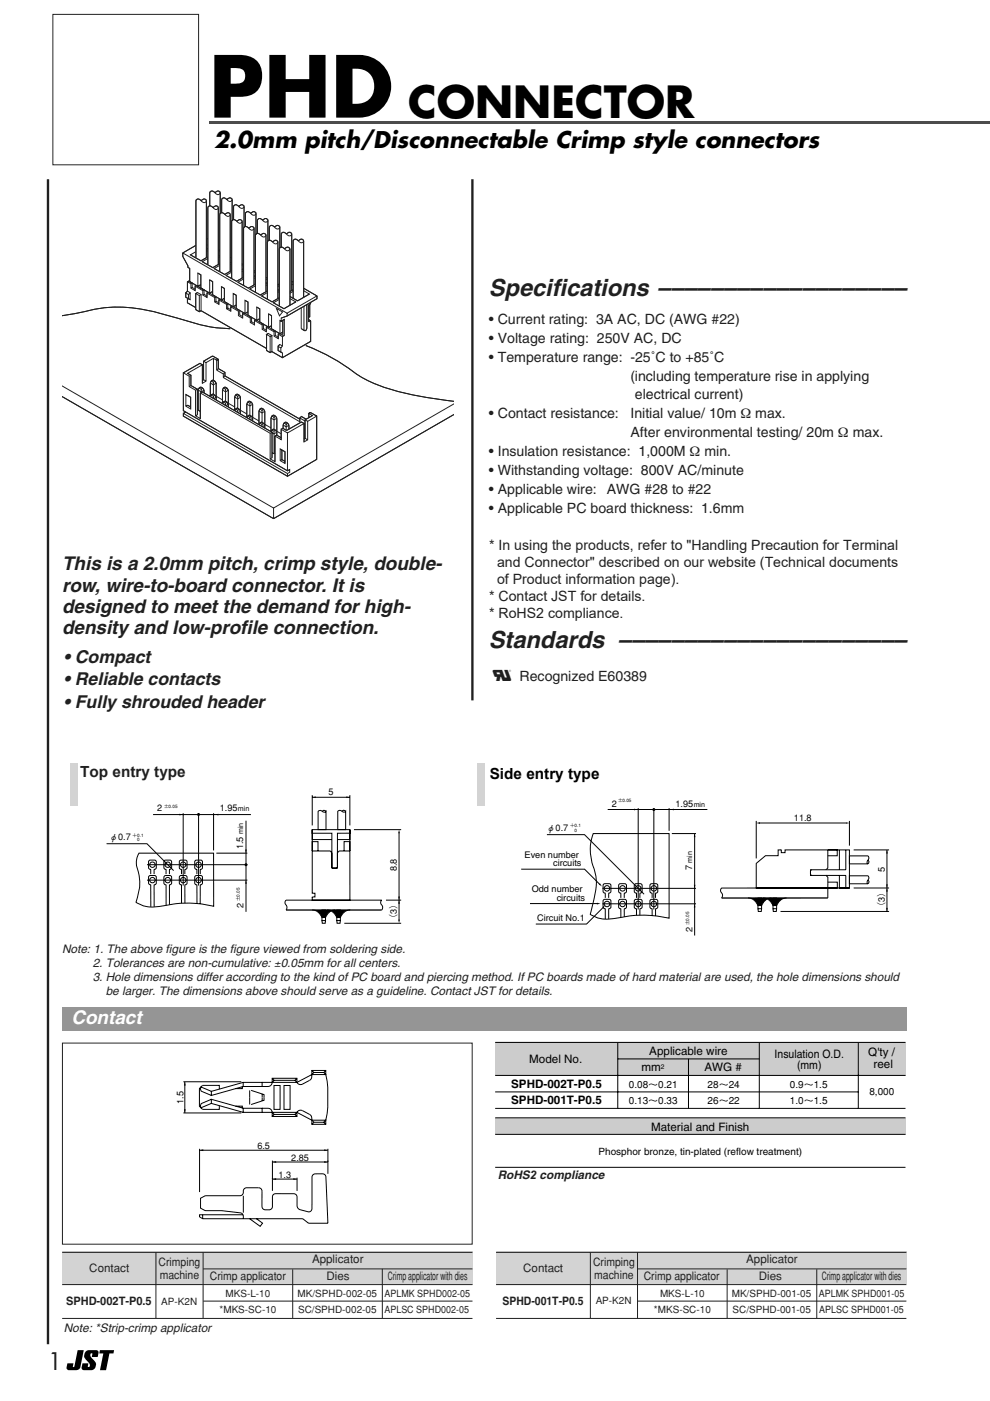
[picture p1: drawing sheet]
<svg xmlns="http://www.w3.org/2000/svg" width="210mm" height="297mm" viewBox="0 0 210 297" stroke-linecap="round" stroke-linejoin="round" font-family="sans-serif">
<g fill="none" stroke="#231f20" stroke-width=".21">
<path d="M38.8 53.6v.8l1 2v.3l.4 .2v2.8l1.8 1v-2.8l.6 .4v2.8l1.9 1v-2.8l.6 .4v2.8l1.8 1.1v-2.8l.7 .4v2.8l1.8 1v-2.8l.7 .4v2.8l1.8 1.1v-2.8l.7 .3v2.8l1.8 1.1v-2.8l.7 .4v2.8l1.8 1.1v-2.8l.7 .3v2.8l1.8 1.1v-2.8l.2 .1v-.7l1.3-.4v-.6M38.8 53.6l2.7-1.6-2.7 1.6 22.1 12.8 6.3-3.7-2.8-1.6 2.8 1.6v.6l-6.3 3.7-1.3 .4M38.8 53.6v.8l1 2v.3l.4 .2v2.8l1.8 1 .6-.3M39.8 59.8l.7 .4v.9l.9 .5v-.9l1.6 .9v1l.9 .5v-1l1.6 1v.9l.9 .5v-.9l1.6 .9v1l.9 .5v-1l1.7 1v.9l.8 .5v-.9l1.7 .9v1l.9 .5v-.9l1.6 .9v.9l.9 .5v-.9l1.6 .9v1l.9 .5v-.9l.9 .5M40.2 59.5l-.5 .3v1.9M41.5 53.4l-1.1 .6 2.2 1.3 1.5-.8-1.5 .8-2.2-1.3M42 57.9l.6 .4v2.8l1.9 1 .6-.3M42.7 42.6a.59 .59 0 0 0 .5 .4 .59 .59 0 0 0 .6-.4M42.7 42.6a.59 .59 0 0 1 .5-.4 .59 .59 0 0 1 .6 .4M42.7 42.6a.59 .59 0 0 0-.6-.4 .59 .59 0 0 0-.6 .4v12M43.8 52.6l.3 .2M43.8 42.6v12"/>
<path d="M43.8 53.1l.3 .2M44 51.9l-.2 .2M44.1 50.6l-.3 .1M44.1 54.8l-1.2 .7 2.2 1.2 1.5-.8-1.5 .8-2.2-1.2M44.5 59.3l.6 .4v2.8l1.8 1.1 .7-.3M45.2 44a.59 .59 0 0 0 .5 .4 .59 .59 0 0 0 .6-.4M45.2 44a.59 .59 0 0 1 .5-.4 .59 .59 0 0 1 .6 .4M45.2 44a.59 .59 0 0 0-.6-.4 .59 .59 0 0 0-.5 .4v12.1M45.6 40.9a.59 .59 0 0 0-.6-.4 .59 .59 0 0 0-.5 .4v2.8M45.6 40.9a.59 .59 0 0 0 .5 .4 .59 .59 0 0 0 .6-.4M45.6 40.9a.59 .59 0 0 1 .5-.4 .59 .59 0 0 1 .6 .4M46.3 54.5l.3 .2"/>
<path d="M46.3 54.1l.3 .2M46.3 44v12.1M46.6 56.3l-1.2 .6 2.2 1.3 1.5-.9-1.5 .9-2.2-1.3M46.6 53.3l-.3 .2M46.6 53l-.3 .2M46.7 40.9v4.4M47.7 45.5a.59 .59 0 0 0-.6-.4 .59 .59 0 0 0-.5 .4v12.1M47.7 45.5a.59 .59 0 0 0 .6 .4 .59 .59 0 0 0 .5-.4M47.7 45.5a.59 .59 0 0 1 .6-.4 .59 .59 0 0 1 .5 .4M48.1 42.3a.59 .59 0 0 0 .6 .4 .59 .59 0 0 0 .5-.4M48.1 42.3a.59 .59 0 0 1 .6-.4 .59 .59 0 0 1 .5 .4M48.1 42.3a.59 .59 0 0 0-.5-.4 .59 .59 0 0 0-.6 .4v2.8"/>
<path d="M48.8 45.5v12M48.8 55.6l.3 .1M48.8 56l.3 .2M49.1 54.4l-.3 .2M49.1 54.8l-.3 .2M49.1 57.7l-1.2 .7 2.3 1.2 1.4-.8-1.4 .8-2.3-1.2M49.2 42.3v4.4M50.2 47a.59 .59 0 0 0-.5-.4 .59 .59 0 0 0-.6 .4v12M50.2 47a.59 .59 0 0 0 .6 .3 .59 .59 0 0 0 .5-.3M50.2 47a.59 .59 0 0 1 .6-.4 .59 .59 0 0 1 .5 .4M50.6 43.8a.59 .59 0 0 0-.5-.4 .59 .59 0 0 0-.6 .4v2.8M50.6 43.8a.59 .59 0 0 0 .6 .4 .59 .59 0 0 0 .5-.4"/>
<path d="M50.6 43.8a.59 .59 0 0 1 .6-.4 .59 .59 0 0 1 .5 .4M51.3 57l.3 .2M51.3 57.5l.3 .1M51.3 47v12M51.6 56.2l-.3 .2M51.6 55.9l-.3 .2M51.6 59.1l-1.2 .7 2.3 1.3 1.5-.9-1.5 .9-2.3-1.3M51.7 43.8v4.4M52.8 48.4a.59 .59 0 0 0 .5 .4 .59 .59 0 0 0 .6-.4M52.8 48.4a.59 .59 0 0 1 .5-.4 .59 .59 0 0 1 .6 .4M52.8 48.4a.59 .59 0 0 0-.6-.4 .59 .59 0 0 0-.6 .4v12.1M53.2 45.3a.59 .59 0 0 0 .5 .3 .59 .59 0 0 0 .6-.3"/>
<path d="M53.2 45.3a.59 .59 0 0 1 .5-.4 .59 .59 0 0 1 .6 .4M53.2 45.3a.59 .59 0 0 0-.6-.4 .59 .59 0 0 0-.6 .4v2.7M53.9 58.9l.3 .2M53.9 58.5l.3 .2M53.9 48.4v12M54.2 57.7l-.3 .2M54.2 57.3l-.3 .2M54.3 45.3v4.4M55.3 49.9a.59 .59 0 0 0-.6-.4 .59 .59 0 0 0-.5 .4v12M55.3 49.9a.59 .59 0 0 0 .5 .4 .59 .59 0 0 0 .6-.4M55.3 49.9a.59 .59 0 0 1 .5-.4 .59 .59 0 0 1 .6 .4M55.7 46.7a.59 .59 0 0 0-.6-.4 .59 .59 0 0 0-.5 .4v2.8"/>
<path d="M55.7 46.7a.59 .59 0 0 0 .5 .4 .59 .59 0 0 0 .6-.4M55.7 46.7a.59 .59 0 0 1 .5-.4 .59 .59 0 0 1 .6 .4M56.4 49.9v11.9M56.4 59.9l.3 .2M56.7 58.8l-.3 .1M56.7 59.1l-.3 .2M56.8 46.7v4.4M57.8 51.3a.59 .59 0 0 0 .6 .4 .59 .59 0 0 0 .5-.4M57.8 51.3a.59 .59 0 0 1 .6-.4 .59 .59 0 0 1 .5 .4M57.8 51.3a.59 .59 0 0 0-.5-.4 .59 .59 0 0 0-.6 .4v12.1M58.2 48.2a.59 .59 0 0 0 .6 .4 .59 .59 0 0 0 .5-.4M58.2 48.2a.59 .59 0 0 1 .6-.4 .59 .59 0 0 1 .5 .4"/>
<path d="M58.2 48.2a.59 .59 0 0 0-.5-.4 .59 .59 0 0 0-.6 .4v2.8M58.9 51.3v12M59.3 48.2v4.4M60.3 52.8a.59 .59 0 0 0-.5-.4 .59 .59 0 0 0-.6 .4v12M60.3 52.8a.59 .59 0 0 1 .6-.4 .59 .59 0 0 1 .5 .4 .59 .59 0 0 1-.5 .4 .59 .59 0 0 1-.6-.4zM60.7 49.6a.59 .59 0 0 0-.5-.4 .59 .59 0 0 0-.6 .4v2.8M60.7 49.6a.59 .59 0 0 0 .6 .4 .59 .59 0 0 0 .6-.4M60.7 49.6a.59 .59 0 0 1 .6-.4 .59 .59 0 0 1 .6 .4M61.5 52.7v12M61.9 49.6v12M61.9 59.7l.2 .1M63.3 51.1a.59 .59 0 0 0 .5 .4 .59 .59 0 0 0 .6-.4"/>
<path d="M63.3 51.1a.59 .59 0 0 1 .5-.4 .59 .59 0 0 1 .6 .4M63.3 51.1a.59 .59 0 0 0-.6-.4 .59 .59 0 0 0-.5 .4v12.1M64.4 51.1v11.9M13.1 66.9l3.8-.6a30.9 30.9 0 0 1 18.2 .4 58.3 58.3 0 0 0 11.9 2.9l1.8 .1M39.4 62.1l.6 .4v.8l-.6-.3zM39.7 61.7l.6 .4v1.4l-.3-.2M39.7 61.7l-.3 .4v.9l.6 .3M39.7 63.2v1l1.8 1M39.8 79.1l.7 .5v2.1l1.3 .8M40 63.3l.3 .2M40.3 62.1l-.3 .4M40.5 79.6l-.4 .2"/>
<path d="M40.5 60.2l.2-.2-.5-.3 .5 .3v1l.7 .3M40.7 61l-.2 .1M41.5 62.2l.4-.2 .7 .5-.3 .2zM41.6 60.5l-.2 .2v.9M41.9 62l-.4 .2v3.4l.8 .5 .3-.2M42.3 62.7v3.4M42.6 62.5v3.4M42.6 65.9l13.9 8M43 61.6l.3-.1-1.7-1 1.7 1v.9l.6 .4M43.2 76.6l.5 .3M43.3 62.4l-.3 .2M43.9 62.1v1"/>
<path d="M43.9 62.1l.3-.1 1.6 .9v1l.6 .3M44.2 62l-.3 .1M45.3 76l-1.6 .9v3.9l-.8 .5v-4l-3.1 1.8 .7 .5v2.1l1.3 .8M45.8 63.9l-.3 .1M45.8 62.9l-.3 .2M45.9 78.5v-2.1l.4-.2-.4 .2-.6-.4v4.6M45.9 78.5l1.5 .8M46.3 78.1l-.3 .4M46.4 63.6v.9M46.4 63.6l.3-.2 1.6 1v.9l.6 .4M46.7 63.4l-.3 .2M46.9 60.8l.7 .4v2.8l1.8 1 .7-.3"/>
<path d="M47.7 79l-.3 .3v.7M47.7 79.7l-.3 .3M48.3 64.4l-.3 .1M48.3 65.3l-.3 .2M48.9 65v1M48.9 65l.3-.1 1.6 .9v1l.6 .3M49.2 64.9l-.3 .1M49.4 62.2l.7 .4v2.8l1.8 1.1 .6-.4M51.4 67.4v-.9l.3-.2 1.6 1v.9l.7 .4M51.9 63.7l.7 .3v2.8l1.8 1.1 .6-.3M53.3 67.3l-.2 .1M53.3 68.2l-.2 .2"/>
<path d="M54 68v.9M54 68l.2-.2 1.7 .9v1l.6 .3M54.2 60.6l-1.3 .7 2.3 1.3 1.5-.9-1.5 .9-2.3-1.3M54.2 67.8l-.2 .2M54.4 65.1l.7 .4v2.8l1.8 1.1M55.9 69.7l-.3 .1M55.9 68.7l-.3 .2M56.4 60.4l.3 .2M56.5 69.4v.9M56.5 69.4l.2-.1 1.7 .9v.9l.6 .4M56.5 70.9l.4-.2 .7 .4-.3 .2zM56.7 62l-1.2 .7 2.2 1.3 1.5-.9-1.5 .9-2.2-1.3"/>
<path d="M56.7 69.3l-.2 .1M56.9 70.7l-.4 .2v3.4l.8 .5 .3-.3M56.9 66.6l.7 .3v2.8l1.8 1.1 .6-.4M57.3 71.3v3.5M57.6 69l-.6 .4M58.4 71.1l-.3 .2M58.4 70.2l-.3 .1M58.6 65.4l1.3 .7-.6 .9zM58.9 61.8l.3 .2M58.9 61.4l.3 .2M59 73.4l.5 .4v.8l-.5-.3zM59 70.9v.9"/>
<path d="M59 70.9l.3-.2 .9 .5M59.2 60.2l-.3 .2M59.2 60.6l-.3 .2M59.3 70.7l-.3 .2M59.4 68l.2 .1M59.6 68.1l.7-.4v3.4l-.4 .3v2M59.9 73.4l-.4 .4M60 67.9v3M60.3 67.7l-.7 .4M61.5 63.3l1.2 .7-2.5 1.5-2.2-1.3 1.2-.7M61.9 60.2l.3 .2M62.2 61.4l-.7 .4"/>
<path d="M62.2 61.8l-.7 .4M62.7 64l-2.5 1.5-2.2-1.3M63.9 65.3v4.2l.1 .3 .6 .3M64 69.8l.6 .3M64.4 61.6l1.2 .7-2.5 1.5-1.6-.9 1.6 .9 2.5-1.5M64.4 64.9v5l.2 .2 .3-.2 .2-.4v-4.9v4.9l-.2 .4-.3 .2M64.8 73.3a45 45 0 0 1 11.4 6.4 44.6 44.6 0 0 0 16.8 5l3.2 .4M65.4 67.8l.5 .2M65.7 64.6v2.6l-.3 .1M65.8 64.1v.3l-.4 .3v3.6l.5-.3M65.9 68v4.4l-6 3.4-2.3-1.3v-3.4M65.9 68v4.4l-6 3.4v-1l-.9-.5v-.9l.3-.4 .6 .4"/>
<path d="M13.1 81.8l44.9 25.9M13.1 84l44.9 26M38.9 87.7v.5l22.1 12.8M38.9 87.7l22.1 12.7v.6l-22.1-12.8zM39.3 87.4l-.4 .3M39.4 83.6l1 .6v2.5l-1-.6zM39.4 83.6l1 .6v2.5M39.4 86.1l.4-.2 .6 .4M40.5 81.7l-.4 .3M41.4 82.7l-1.3-.7v-2.2l-1.2-.8v8.1l22.1 12.7v-8l-1.4-.8v2.2l-1.3-.7M41.8 82.5v5.4M42 82.7v4.3l.5 .2"/>
<path d="M42 82.7l.7 .4M42.2 82.3l.4-.3 .4 .3M42.2 82.3l-.2 .4M42.2 82.3l.5 .2M42.5 83.3v5.4l-1-.5v-5.5l.3-.2v5.4l-.3 .3M42.5 83.3v5.4M42.5 83.3l14.8 8.6M42.7 82.5v.6M42.7 83.1v.1M42.9 83.1l-.4 .2M42.9 83.1l14.8 8.5v5.5M42.9 81.3v-4l-.5-.3-3.5 2v8.1l22.1 12.7"/>
<path d="M42.9 80.6l.3-.1v-3.9l1.9-1.1 1.2 .7v1.9l1.4 .9v.7l15.9 9.2M43 82.3l.3 .4M43 82.3l-.3 .2M43.2 80.5l.5 .3M43.3 82.7v.6M43.3 82.7l-.6 .4M44.6 83.8l-.3 .1M44.6 81.2v2.9M44.6 81.2l.6 .4M44.8 83.7l.4 .3M44.8 83.7l-.2 .4M44.8 83.7l.3-.2 .5 .3"/>
<path d="M44.8 80.8l-.2 .4M44.8 80.8l.4 .2M44.8 80.8l.3-.2 .5 .2M45.2 84v.5M45.2 81v.6M45.2 81.6v2M45.6 83.8l.2 .4-.5 .3M45.6 83.8l-.4 .2M45.6 80.8l-.4 .2M45.6 80.8l.2 .5M45.8 81.3l-.6 .3M45.8 81.3v3.5"/>
<path d="M45.9 84l1.3 .8M47.2 82.7l.6 .4M47.2 82.7v2.9M47.4 80l16.2 9.4v-.8l1.1 .7M47.4 85.2l.3-.2 .5 .3M47.4 85.2l.4 .3M47.4 85.2l-.2 .4M47.4 82.3l.4 .2M47.4 82.3l-.2 .4M47.4 82.3l.3-.2 .5 .2M47.8 85.5v.5M47.8 82.5v.6"/>
<path d="M47.8 83.1v2M48.2 85.3l.2 .4-.5 .3M48.2 85.3l-.4 .2M48.2 82.3l-.4 .2M48.2 82.3l.2 .4M48.4 82.7v3.6M48.4 82.7l-.6 .4M48.4 85.5l1.4 .8M49.7 84.2l.7 .4M49.7 84.2v2.9l.2-.4M49.9 86.7l.4-.2 .4 .3M49.9 86.7l.5 .3"/>
<path d="M49.9 83.7l.5 .3M49.9 83.7l.4-.2 .4 .3M49.9 83.7l-.2 .5M50.4 87v.4M50.4 84v.6M50.4 84.6v2M50.7 86.8l.3 .4-.5 .3M50.7 86.8l-.3 .2M50.7 83.8l-.3 .2M50.7 83.8l.3 .4M51 84.2v3.6M51 84.2l-.6 .4"/>
<path d="M51 87l1.3 .8M52.3 85.7l.7 .4M52.3 85.7v2.9M52.5 88.2l.5 .3M52.5 88.2l-.1 .4M52.5 88.2l.4-.2 .4 .3M52.5 85.2l.5 .3M52.5 85.2l-.2 .5M52.5 85.2l.4-.2 .4 .3M53 88.5v.4M53 85.5v.6M53 86.1v2"/>
<path d="M53.3 88.3l.3 .4-.5 .3M53.3 88.3l-.3 .2M53.3 85.3l-.3 .2M53.3 85.3l.3 .4M53.6 88.5l1.3 .7M53.6 85.7v3.6M53.6 85.7l-.6 .4M54.9 87.2l.7 .3M54.9 87.2v2.8l.2-.3M55.1 89.7l.4 .3M55.1 89.7l.3-.2 .5 .3M55.1 86.7l.4 .3"/>
<path d="M55.1 86.7l-.2 .5M55.1 86.7l.3-.2 .5 .3M55.5 90l.1 .4M55.5 87l.1 .5M55.6 87.5v2M55.9 89.8l.2 .4-.5 .3M55.9 89.8l-.4 .2M55.9 86.8l.2 .4M55.9 86.8l-.4 .2M56.1 90l1.4 .7M56.1 87.2v3.6M56.1 87.2l-.5 .3"/>
<path d="M57.5 88.6l.6 .4M57.5 88.6v2.9l.1-.3M57.6 91.2l.4-.2 .4 .2M57.6 91.2l.5 .2M57.6 88.2l-.1 .4M57.6 88.2l.5 .3M57.6 88.2l.4-.2 .4 .3M57.7 96l.4 .2M57.7 91.7l.4 .3M58.1 91.4v.6M58.1 88.5v.5M58.1 92v4.2"/>
<path d="M58.1 89v2M58.3 92.5l.3-.3 1 .6M58.3 92.5v5.4l-1-.6v-5.4l.4-.3v5.5l-.4 .2M58.3 92.5v5.4M58.3 96.1l-.2 .1M58.4 91.2l.3 .4-.6 .4M58.4 91.2l-.3 .2M58.4 88.3l.3 .4M58.4 88.3l-.3 .2M58.7 88.7v3.6M58.7 88.7l-.6 .3M58.7 91.4l.9 .6"/>
<path d="M59.4 95.2l1 .6v2.5M59.4 95.2l1 .6v2.5l-1-.6zM59.6 93.2v-2.2l.4-.2 .8 .5 3.1-1.8 .6 .3v3.9M59.8 97.5l-.4 .2M59.8 95.4v2l.6 .4M60 90.1l.7 .4M60 90.1v.8M60.2 89.7l.4-.2 .4 .2M60.2 89.7l.5 .2M60.2 89.7l-.2 .4M60.7 89.9v.6M60.7 90.5v.7"/>
<path d="M61 91.8l3.5-2v3.9l.7-.5v-3.9l1.9-1.1v9.2l-6.1 3.6M61 99.8l.4-.2v.5l-.4 .3M61 89.7l.3 .5M61 89.7l-.3 .2M61.3 90.2l-.6 .3M61.3 90.2v.8M61.4 99.6l-.4 .2M64.7 89l.5 .3M64.7 92.9l.5 .3M64.9 88.9l-1-.6-.3 .3v.8M65.5 87.7l.3-.2-.3 .2v.9v-.9l.3-.2-.3 .2 .8 .4-1.6 .9v3.9l-.2 .2 .2-.2v-3.9l1.6-.9M65.8 87.5l1.3 .7v9.2l-6.1 3.6"/>
<path d="M96.2 85.7l-38.2 22M96.2 87.9l-38.2 22.1M58 107.7v2.3"/>
</g>
<path d="M.2 0h209.7v37h-209.7z" fill="#fff"/>
<path d="M44.3 25.7h165.6v.6h-165.6z" fill="#4d4d4d"/>
<path d="M10.2 38v247" fill="none" stroke="#231f20" stroke-width=".5"/>
<path d="M11.2 3.1h30.9v31.8h-30.9z" fill="#fff"/>
<path d="M11.2 3.1h30.9v31.8h-30.9z" fill="none" stroke="#231f20" stroke-width=".21"/>
<g fill="none" stroke="#000" stroke-width=".21">
<path d="M22.6 178.9h8.6l5.6 5.7M32.5 172.7h20.7M38.8 172.4v15.4M42.1 172.4v15.4M45.3 172.4v7.9M52.2 174v19.3M66.2 168.6v6.4M66.2 169h8M67.4 172l.2-.1a.85 .85 0 0 1 1 .3l.5-.2v3.9h-1.7zM68.3 172l.5-.2 .3 .2M70.4 178h-4.2v-2.1v.8h4.2v7.1l.3 .3 .7-.1 .1-.2v-7.1h2.7v-.8v2.1h-2.7M71.6 172l.2-.1a.85 .85 0 0 1 1 .3l.5-.2v3.9h-1.7z"/>
<path d="M72.5 172l.5-.2 .3 .2M74.2 168.6v6.4M75 175.9h10.1M84.6 176.5v18.7M116 177h7.9l12.7 12.6M125.8 176.7h16.1v18a25.1 25.1 0 0 0-11.6 0 6.5 6.5 0 0 1-5.1-.9v-.1a28.1 28.1 0 0 0 1.2-7.4l-.2-1.4a11.3 11.3 0 0 1-.4-8.2zM128.8 171.6h21.2M135.3 171.3v21.5M138.6 171.3v21.5M141.9 171.3v4.9M142.4 176.7h5.2M147.3 176.7v21.7"/>
<path d="M160.3 174v8M160.9 174.5h18.4M180.1 174v5.3M29.5 180.9h15.8v11.3a23.8 23.8 0 0 0-11.2-.1 6.5 6.5 0 0 1-5.3-.8 10.5 10.5 0 0 0 .1-7.9l.1-1.1zM31.2 186.6h21.2M31.2 183.3h21.2M32.7 185.3v-.9l.4-.5v-1.4l-.3-.1h-.9l-.4 .3v1.2l.4 .5 .1 .9M32.7 192.3v-4.5l.4-.6v-1.2l-.1-.3-1.1-.1-.4 .4v1.2l.5 .6v4.5M35.9 185.3v-.9l.5-.4-.1-1.5-.3-.1h-.9l-.4 .3v1.3l.5 .4v.9M35.9 191.8v-4l.5-.6v-1.2l-.2-.3-1.1-.1-.4 .4v1.2l.5 .6v4.2M39.2 185.3v-.9l.5-.4-.1-1.5-.3-.1h-.9l-.4 .3v1.3l.5 .4v.9M39.2 191.5v-3.7l.5-.6v-1.2l-.2-.3-1.1-.1-.4 .4v1.2l.5 .6v3.7"/>
<path d="M41.8 191.6v-3.8l-.5-.6v-1.2l.2-.3 1.1-.1 .3 .4v1.2l-.4 .6-.1 3.8M42.5 185.3v-.9l.4-.4v-1.5l-.3-.1h-1l-.3 .3v1.3l.4 .4v.9M45.9 180.9h6.5M66.2 180.4h3.8l.4 .4v3.3h1.1v-3.3l.4-.4h2.3v10.4h-8v-.6h.6v-.8h-.6zM67.4 180.4v-2h-1.2v2v-4.5h8v4.5v-2h-1.2v2M68.3 192.9h.7v2.3h-.7zM68.3 195.2v.6h.6l.1-.6M71.4 192.9h.8v2.3h-.8zM71.4 195.2l.1 .6h.6l.1-.6M73 195.8h12.1M80.9 192.9a.93 .93 0 0 0-.1-1.3v-.5l.1-.3h-20.3a.8 .8 0 0 0 .2 1.3v.6l-.2 .2M81.8 190.8h3.3"/>
<path d="M110.5 184.3h13.4l3.3 3.3M112.4 191.6h14.3M127.7 188.3h19.9M127.7 191.6h19.9M128 192.2l-3.6 3.7h-10.8M129.1 190.4v-1l.2-.1 .2-.3v-1.5l-.3-.1h-1l-.3 .3v1.3l.4 .4v1M129.1 194.8v-1.9l.4-.6v-1.3l-.2-.3h-1.1l-.3 .3v1.3l.4 .4v2.1M132.4 190.4v-1l.2-.1 .2-.3v-1.5l-.3-.1h-1l-.3 .3v1.3l.4 .4v1M132.4 194.4v-1.7l.4-.2v-1.5l-.2-.3h-1.1l-.3 .3v1.3l.4 .4v1.8M135.7 190.4v-1l.3-.1 .1-.3v-1.5l-.3-.1h-1l-.3 .3v1.3l.4 .4v1M135.7 194v-1.3l.3-.1 .1-.3v-1.3l-.1-.3h-1.2l-.3 .3v1.3l.4 .4 .1 1.4M138.3 194.1v-1.4l-.5-.2v-1.5l.2-.3h1.1l.4 .3v1.3l-.5 .4v1.5"/>
<path d="M139 190.4v-1l.3-.1 .2-.3-.1-1.5-.3-.1h-.9l-.4 .3v1.3l.5 .4v1M160.3 183.1l2-1.7h2.7v-1.2h.7v.6h.8v-.6h9v3.8l-.4 .4h-3.3v1.2h3.3l.4 .4v2.3h-15.2zM160.7 192.7l.1 .5h.6l.1-.5M160.7 190.4h.8v2.3h-.8zM163.9 190.4h.8v2.3h-.8zM163.9 192.7l.1 .5h.6l.1-.5M165.5 193.2h23M172.1 184.4l-.3 .3 .1 .8 .2 .1M175.1 185.6h4.2v2.7h.8h-2.1v-2.7M175.5 190.4v-2.1h-22.5a.81 .81 0 0 0 .1 1.2l.1 .6-.2 .3M175.5 181.4h2v-1.2h-2h4.6v8.1h-19.7M175.5 187h2v1.3h-2"/>
<path d="M178 180.2v4.2M179.3 180.2v4.2h-4.2M180.1 185.7h3.9l.1 .1a.86 .86 0 0 1-.2 1.1l.1 .5h-3.9zM180.1 181.5h3.9l.1 .1a.86 .86 0 0 1-.2 1l.1 .6h-3.9zM181 180.2h7.5M181 188.3h7.5M184 182.3l.2 .6-.2 .3M184 186.6l.2 .5-.2 .3M188.1 180.2v13"/>
<circle cx="32.3" cy="183.3" r=".57"/>
<circle cx="32.3" cy="186.6" r=".57"/>
<circle cx="35.6" cy="186.6" r=".57"/>
<circle cx="35.6" cy="183.3" r=".57"/>
<circle cx="38.8" cy="186.6" r=".57"/>
<circle cx="38.8" cy="183.3" r=".57"/>
<circle cx="42.1" cy="183.3" r=".57"/>
<circle cx="42.1" cy="186.6" r=".57"/>
<circle cx="128.7" cy="188.3" r=".58"/>
<circle cx="128.7" cy="191.7" r=".58"/>
<circle cx="132" cy="188.4" r=".58"/>
<circle cx="132" cy="191.7" r=".58"/>
<circle cx="135.3" cy="188.4" r=".58"/>
<circle cx="135.3" cy="191.7" r=".58"/>
<circle cx="138.6" cy="188.4" r=".58"/>
<circle cx="138.6" cy="191.7" r=".58"/>
</g>
<path d="M66.2 192.9h4.9a2.28 2.28 0 0 0-2.1 1.6h-.7l-.2-.3a2.18 2.18 0 0 0-1.9-1.3zM69.3 192.9h5a2.28 2.28 0 0 0-2.1 1.6h-.8l-.2-.3a2.18 2.18 0 0 0-1.9-1.3zM158.6 190.4h5a2.31 2.31 0 0 0-2.1 1.6h-.8l-.2-.4a2.21 2.21 0 0 0-1.9-1.2zM161.8 190.4h5a2.31 2.31 0 0 0-2.1 1.6h-.8l-.2-.4a2.21 2.21 0 0 0-1.9-1.2z" fill="#000" stroke="#000" stroke-width=".21"/>
<path d="M60.6 192.9h20.3M175.5 190.4h-22.5" fill="none" stroke="#000" stroke-width=".28"/>
<g fill="#000">
<path d="M38 172.5l.8 .2-.8 .2zM45.5 172.7l.8-.2v.4zM66.2 169l.8-.1v.3zM73.4 168.9l.8 .1-.8 .2zM84.6 175.9l.2 .8h-.4zM134.4 171.5l.8 .1-.8 .2zM142.1 171.6l.8-.1v.3zM147.3 176.7l.2 .8h-.4zM160.3 174.5l.8-.2v.4zM179.3 174.3l.8 .2-.8 .2zM34.9 182.5l.3 .4-.5-.2zM36 183.7l.4 .3-.2 .2z"/>
<path d="M52 180.1h.3l-.1 .8zM52.2 186.6l.1 .8h-.3zM84.4 190.1h.4l-.2 .7zM84.4 195h.4l-.2 .8zM84.6 190.8l.2 .8h-.4zM126.6 191.4l.7 .2-.7 .2zM127 187.5l.2-.2 .4 .7zM127.8 192.3l.4-.3-.2 .5zM134.7 187.5l.2 .4-.4-.2zM135.7 188.7l.4 .3-.1 .2zM147.3 191.6l.2 .8h-.4zM147.1 187.6h.4l-.2 .7z"/>
<path d="M188.1 180.2l.1 .8h-.3zM187.9 187.5h.3l-.1 .8zM187.9 192.5h.3l-.1 .7zM188.1 188.3l.1 .7h-.3z"/>
<circle cx="42.1" cy="172.7" r=".32"/>
<circle cx="138.6" cy="171.6" r=".32"/>
<circle cx="52.2" cy="183.3" r=".32"/>
</g>
<path d="M13.2 221.2h86.9v42.6h-86.9z" fill="#fff"/>
<g fill="none" stroke="#000" stroke-width=".21">
<path d="M38.9 229.4h12.3M38.9 236h12.3M39.2 229.4v6.6M44.8 231.4l-2.2-.9-.1 .4 .2 .4 2.1 1M44.8 233.1l-2.1 .9-.2 .5 .1 .4 2.2-1M46.5 230.9v-.8h-3.6l-.6 .7v3.8l.6 .6h3.6v-.8M50 234.5h1.4v.4M51.4 230.4v.4h-1.4M51.6 229.5h4v.9h-4zM51.6 235h4v.8h-4zM51.6 229.5l-6.8 1.9v.9l6.8-1.9M51.6 235l-6.8-1.9v.8l6.8 1.9"/>
<path d="M52.9 231.2v3M53.2 231.2l2.8 .9v1.2l-2.8 .9M55.6 235h1.2a.87 .87 0 0 1 .9 .9M55.6 235.8h2.1l.4 .5M55.6 231.9v1.5M57.7 229.5a.87 .87 0 0 1-.9 .9h-1.2M57.7 228.6h5.3v.9h-5.3zM57.7 235.8h5.3v.9h-5.3zM57.7 228.6l.4 .5h4.4l.5-.5M57.7 236.7l.4-.4h4.4l.5 .4M58.1 230.1h1.3v5.1h-1.3zM58.1 229.1l-.4 .4h-2.1"/>
<path d="M60.2 230.1h1.3v5.1h-1.3zM62.5 229.1l.5 .4M63 235.8a.86 .86 0 0 1 1.1-.3l1.5 .8a1.1 1.1 0 0 1 .5 1.2M63 235.8l-.5 .5M63 235.8l3.1 1.7M66.1 227h3v.8h-3zM66.1 237.5h3v.9h-3zM66.1 227l.5 .4h2l.5-.4M66.1 238.4l.5-.5h2l.5 .5M66.1 227.8a1.11 1.11 0 0 1-.5 1.3l-1.5 .8a.86 .86 0 0 1-1.1-.4M66.1 237.5l.5 .4M66.1 227.8l-3.1 1.7"/>
<path d="M66.6 227.4l-.5 .4M68.6 227.4l.5 .4 .4 2.9v4.6l-.4 2.2-.5 .4M42.3 243.6v9.1M42.3 243.9h27.2M43 258.4h21.2l1.2 .9h4.1l-.4-9.7a.7 .7 0 0 0-.7-.7h-1.5a.7 .7 0 0 0-.8 .7v6.7a.68 .68 0 0 1-.7 .6l-1.7-.4a.92 .92 0 0 1-.7-.9v-1.8a.7 .7 0 0 0-.7-.7h-3.8a.65 .65 0 0 0-.7 .6v2.1a.7 .7 0 0 1-.8 .7h-.7a.7 .7 0 0 1-.8-.7v-3.3a.7 .7 0 0 0-.7-.7h-2.5a.97 .97 0 0 0-.8 1.3l-.3 .4h-.3h-7.4l-1 .5v2.2l1 .5h3.5l3.9 .4a.71 .71 0 0 1 .7 .8v.5M43 257.6v.8M51.5 257.6h-9.2v.4l.7 .4M51.6 253.5v3.6M54.4 258.4l1.3 .9-.5 .7-2.3-1.6M57.8 246.1v6.4M57.8 250h5.2M57.8 246.4h11.7"/>
<path d="M63 249.7v2.8M69.5 243.6v5.3"/>
</g>
<path d="M39.2 229.4l.2 .8h-.4zM39 235.2h.4l-.2 .8zM42.3 243.9l.8-.2v.4zM57.8 250l.8-.2v.4zM57.8 246.4l.8-.2v.4zM62.2 249.8l.8 .2-.8 .2zM68.7 246.2l.8 .2-.8 .2zM68.7 243.7l.8 .2-.8 .2z" fill="#000"/>
<path d="M13.2 221.2h86.9v42.6h-86.9z" fill="none" stroke="#231f20" stroke-width=".21"/>
<path d="M104.7 220.6h88v27.5h-88z" fill="#fff"/>
<g fill="#ccc">
<path d="M105 221h87v7h-87z"/>
<path d="M105 237h87v3.5h-87z"/>
</g>
<path d="M105 237h87M105 221h87M105 235h87M105 228h87M105 231.5h77M131 221v14M131 224.5h30.1M146 224.5v10.5M161 221v14M182 221v14M105 247.5h87M105 240.5h87" fill="none" stroke="#000" stroke-width=".21"/>
<g fill="#d1d3d4">
<path d="M13.2 265.4h87v7h-87z"/>
<path d="M43.1 265.4h57.1v3.5h-57.1z"/>
</g>
<g fill="#fff">
<path d="M43.1 272.4h19v3.5h-19z"/>
<path d="M43.1 275.9h19v3.5h-19z"/>
<path d="M62.1 272.4h18.9v3.5h-18.9z"/>
<path d="M62.1 275.9h18.9v3.5h-18.9z"/>
<path d="M81.1 272.4h19v3.5h-19z"/>
<path d="M81.1 275.9h18.8v3.5h-18.8z"/>
</g>
<path d="M13.2 272.4h87M13.2 279.5h87M13.2 265.5h87M33.1 265.5v14M43.1 275.9h57.1M43.1 269h57.1M43.1 265.5v14M62.1 269.1v10.4M81.1 269v10.5" fill="none" stroke="#231f20" stroke-width=".21"/>
<g fill="#d1d3d4">
<path d="M105.2 265.4h87v7h-87z"/>
<path d="M135.2 265.4h57v3.5h-57z"/>
</g>
<g fill="#fff">
<path d="M135.2 272.4h19v3.5h-19z"/>
<path d="M135.2 275.9h19v3.5h-19z"/>
<path d="M154.2 272.4h18.8v3.5h-18.8z"/>
<path d="M154.2 275.9h18.9v3.5h-18.9z"/>
<path d="M173.2 272.4h19v3.5h-19z"/>
<path d="M173.2 275.9h19v3.5h-19z"/>
</g>
<path d="M105.2 272.4h87M105.2 279.5h87M105.2 265.5h87M125.2 265.5v14M135.2 269h57M135.2 265.5v14M135.2 275.9h57M154.2 269.1v10.4M173.2 269.1v10.4" fill="none" stroke="#231f20" stroke-width=".21"/>
<path d="M100.2 38v110.5" fill="none" stroke="#231f20" stroke-width=".5"/>
<path d="M13.2 213.6h179v5h-179z" fill="#939598"/>
<g fill="#d1d3d4">
<path d="M15 161.9h1.5v9h-1.5z"/>
<path d="M101.3 161.9h1.5v9h-1.5z"/>
</g>
<path d="M16.5 286.3h1.3l-.8 3.6a.9 .9 0 0 1-.9 .6h-1.5a.49 .49 0 0 1-.5-.6l.2-.8h1.3l-.1 .7h.2zM18.3 286.5l.5-.2h1.6a.49 .49 0 0 1 .5 .6l-.2 .8h-1.2l.1-.7a.48 .48 0 0 0-.5 .4 .48 .48 0 0 0 .3 .5 1.54 1.54 0 0 1 .5 2.4l-.5 .2h-1.6a.49 .49 0 0 1-.5-.6l.2-.8h1.2l-.1 .7a.48 .48 0 0 0 .5-.4 .48 .48 0 0 0-.3-.5 1.54 1.54 0 0 1-.5-2.4zM21.2 286.3h3l-.1 .7h-.9l-.7 3.5h-1.3l.7-3.5h-.9z" fill="#000"/>
<text font-size="17.6" x="44.3" y="24.9">PHD</text>
<text font-size="9.2" x="86.6" y="24.9">CONNECTOR</text>
<g font-size="5" fill="#231f20">
<text x="103.7" y="62.7">Specifications –––––––––––––––––––</text>
<text x="103.7" y="137.5">Standards ––––––––––––––––––––––</text>
<text x="10.2" y="290.5">1</text>
</g>
<text font-size="4.8" x="45.3" y="31.3">2.0mm pitch/Disconnectable Crimp style connectors</text>
<text font-size="4.7" fill="#231f20" x="104.5" y="144.4">0</text>
<g font-size="4" fill="#231f20">
<text x="13.2" y="120.9">This is a 2.0mm pitch, crimp style, double-</text>
<text x="13.2" y="125.4">row, wire-to-board connector. It is</text>
<text x="13.2" y="129.9">designed to meet the demand for high-</text>
<text x="13.2" y="134.4">density and low-profile connection.</text>
</g>
<text font-size="4" fill="#fff" x="15.2" y="217.1">Contact</text>
<g font-size="3.8" fill="#231f20">
<text x="13.5" y="140.6">• Compact</text>
<text x="13.5" y="145.3">• Reliable contacts</text>
<text x="13.5" y="150.1">• Fully shrouded header</text>
</g>
<text font-size="3.2" fill="#231f20" x="17" y="164.7">Top entry type</text>
<text font-size="3.2" x="103.8" y="165.2">Side entry type</text>
<g font-size="3" fill="#231f20">
<text x="103.7" y="68.7">• Current rating: 3A AC, DC (AWG #22)</text>
<text x="103.7" y="72.7">• Voltage rating: 250V AC, DC</text>
<text x="103.7" y="76.7">• Temperature range: -25˚C to +85˚C</text>
<text x="133.7" y="80.7">(including temperature rise in applying</text>
<text x="103.7" y="88.7">• Contact resistance:</text>
<text x="133.7" y="88.7">Initial value/ 10m Ω max.</text>
<text x="134.6" y="84.7">electrical current)</text>
<text x="133.7" y="92.7">After environmental testing/ 20m Ω max.</text>
<text x="103.7" y="96.7">• Insulation resistance: 1,000M Ω min.</text>
<text x="103.7" y="100.7">• Withstanding voltage: 800V AC/minute</text>
<text x="103.7" y="104.7">• Applicable wire:</text>
<text x="128.7" y="104.7">AWG #28 to #22</text>
<text x="103.7" y="108.7">• Applicable PC board thickness: 1.6mm</text>
<text x="103.7" y="116.7">* In using the products, refer to &quot;Handling Precaution for Terminal</text>
<text x="105.4" y="120.3">and Connector&quot; described on our website (Technical documents</text>
<text x="105.4" y="123.9">of Product information page).</text>
<text x="103.7" y="127.5">* Contact JST for details.</text>
<text x="103.7" y="131.1">* RoHS2 compliance.</text>
<text x="110.2" y="144.4">Recognized E60389</text>
</g>
<g font-size="2.5" fill="#231f20">
<text x="13.2" y="202.1">Note: 1. The above figure is the figure viewed from soldering side.</text>
<text x="19.7" y="205.1">2. Tolerances are non-cumulative: ±0.05mm for all centers.</text>
<text x="19.7" y="208.1">3. Hole dimensions differ according to the kind of PC board and piercing method. If PC boards made of hard material are used, the hole dimensions should</text>
<text x="22.4" y="211.1">be larger. The dimensions above should serve as a guideline. Contact JST for details.</text>
<text x="105.5" y="250.1">RoHS2 compliance</text>
<text x="18.9" y="269.7">Contact</text>
<text x="33.6" y="268.4">Crimping</text>
<text x="66.2" y="267.8">Applicator</text>
<text x="110.9" y="269.7">Contact</text>
<text x="125.7" y="268.4">Crimping</text>
<text x="158.2" y="267.8">Applicator</text>
<text x="33.9" y="271.3">machine</text>
<text x="44.5" y="271.3">Crimp applicator</text>
<text x="69.2" y="271.3">Dies</text>
<text x="82.2" y="271.3">Crimp applicator with dies</text>
<text x="126" y="271.3">machine</text>
<text x="136.5" y="271.3">Crimp applicator</text>
<text x="160.9" y="271.3">Dies</text>
<text x="174.2" y="271.3">Crimp applicator with dies</text>
<text x="14" y="276.7">SPHD-002T-P0.5</text>
<text x="106.5" y="276.7">SPHD-001T-P0.5</text>
<text x="13.5" y="282.4">Note: *Strip-crimp applicator</text>
</g>
<g font-size="2.5">
<text x="112.2" y="225.5">Model No.</text>
<text x="136" y="227.2">mm</text>
<text x="137.7" y="223.7">Applicable wire</text>
<text x="149.4" y="227.2">AWG #</text>
<text x="164.2" y="224.3">Insulation O.D.</text>
<text x="169" y="226.7">(mm)</text>
<text x="184.1" y="224">Q'ty /</text>
<text x="185.2" y="226.5">reel</text>
<text x="108.4" y="230.6">SPHD-002T-P0.5</text>
<text x="108.4" y="234.1">SPHD-001T-P0.5</text>
<text x="138" y="239.7">Material and Finish</text>
</g>
<g font-size="2.1">
<text x="133.3" y="230.6">0.08～0.21</text>
<text x="150" y="230.6">28～24</text>
<text x="167.5" y="230.6">0.9～1.5</text>
<text x="184.3" y="232.2">8,000</text>
<text x="133.3" y="234.1">0.13～0.33</text>
<text x="150" y="234.1">26～22</text>
<text x="167.5" y="234.1">1.0～1.5</text>
<text x="126.9" y="244.9">Phosphor bronze, tin-plated (reflow treatment)</text>
</g>
<g font-size="2.1" fill="#231f20">
<text x="47.8" y="274.9">MKS-L-10</text>
<text x="63.1" y="274.9">MK/SPHD-002-05</text>
<text x="81.5" y="274.9">APLMK SPHD002-05</text>
<text x="139.9" y="274.9">MKS-L-10</text>
<text x="155.1" y="274.9">MK/SPHD-001-05</text>
<text x="173.6" y="274.9">APLMK SPHD001-05</text>
<text x="34.2" y="276.6">AP-K2N</text>
<text x="46.5" y="278.4">*MKS-SC-10</text>
<text x="63.2" y="278.4">SC/SPHD-002-05</text>
<text x="81.5" y="278.4">APLSC SPHD002-05</text>
<text x="126.3" y="276.4">AP-K2N</text>
<text x="138.7" y="278.4">*MKS-SC-10</text>
<text x="155.3" y="278.4">SC/SPHD-001-05</text>
<text x="173.7" y="278.4">APLSC SPHD001-05</text>
</g>
<g font-size="1.9">
<text x="33.3" y="172">2</text>
<text x="46.6" y="172">1.95</text>
<text x="69.7" y="168.6">5</text>
<text x="129.7" y="171">2</text>
<text x="143.2" y="171">1.95</text>
<text x="23.1" y="178.2">φ0.7</text>
<text x="115.9" y="176.2">φ0.7</text>
<text x="168.3" y="174">11.8</text>
<text x="51.6" y="180" transform="rotate(-90 51.6 180)">1.5</text>
<text x="84.2" y="184.7" transform="rotate(-90 84.2 184.7)">8.8</text>
<text x="111.2" y="181.8">Even number</text>
<text x="117.3" y="183.6">circuits</text>
<text x="146.8" y="184.4" transform="rotate(-90 146.8 184.4)">7</text>
<text x="187.6" y="184.8" transform="rotate(-90 187.6 184.8)">5</text>
<text x="112.8" y="189.2">Odd number</text>
<text x="118" y="191">circuits</text>
<text x="51.6" y="192.5" transform="rotate(-90 51.6 192.5)">2</text>
<text x="84.2" y="195.8" transform="rotate(-90 84.2 195.8)">（3）</text>
<text x="113.9" y="195.3">Circuit No.1</text>
<text x="146.9" y="197.7" transform="rotate(-90 146.9 197.7)">2</text>
<text x="187.6" y="193.2" transform="rotate(-90 187.6 193.2)">（3）</text>
<text x="38.9" y="234" transform="rotate(-90 38.9 234)">1.5</text>
<text x="54.6" y="243.6">6.5</text>
<text x="59" y="249.7">1.3</text>
<text x="61.8" y="246.1">2.85</text>
</g>
<g font-size="1.5">
<text x="50.4" y="172">min</text>
<text x="147.1" y="171">min</text>
<text x="51.6" y="176.9" transform="rotate(-90 51.6 176.9)">min</text>
<text x="146.8" y="182.9" transform="rotate(-90 146.8 182.9)">min</text>
</g>
<text font-size="1.4" x="140.1" y="226.7">2</text>
<g font-size="1">
<text x="34.8" y="171.2">±0.05</text>
<text x="131" y="170.1">±0.05</text>
<text x="28.1" y="177.4">＋0.1</text>
<text x="28.1" y="178.3">0</text>
<text x="120.9" y="175.4">＋0.1</text>
<text x="120.9" y="176.4">0</text>
<text x="50.9" y="191.1" transform="rotate(-90 50.9 191.1)">±0.05</text>
<text x="146.1" y="196.2" transform="rotate(-90 146.1 196.2)">±0.05</text>
</g>
</svg>
